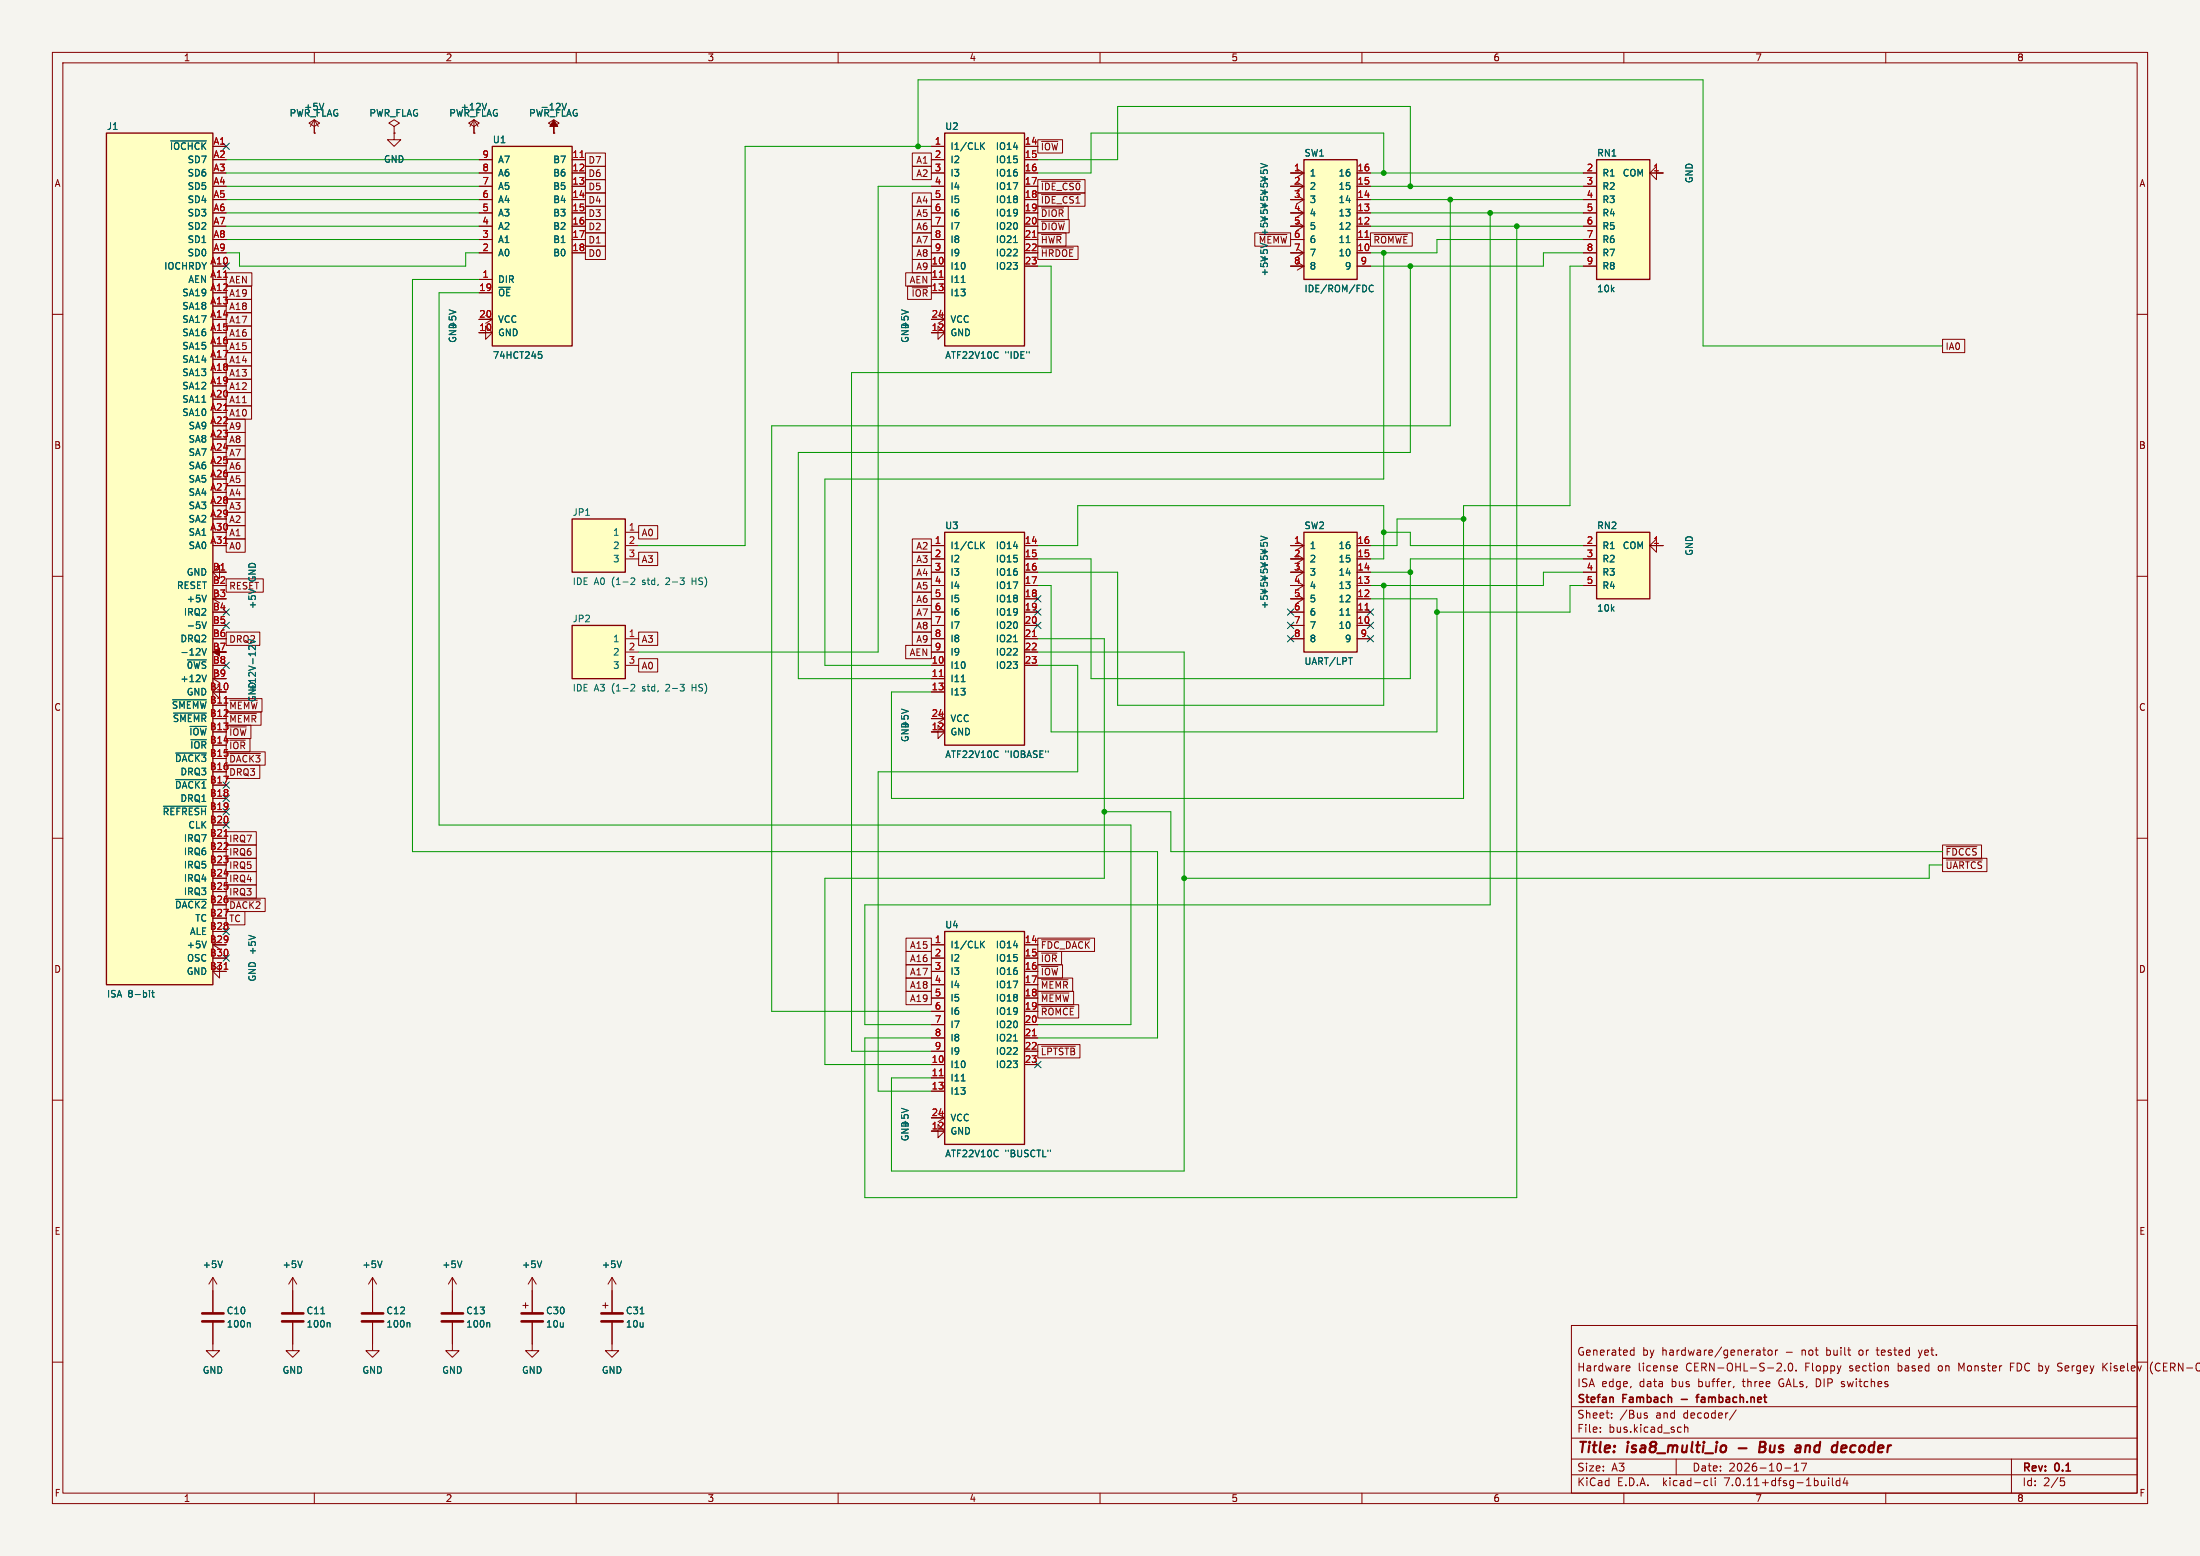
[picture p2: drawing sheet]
<svg xmlns="http://www.w3.org/2000/svg" width="420mm" height="297mm" viewBox="0 0 420 297" stroke-linecap="round" stroke-linejoin="round" font-family="sans-serif">
<path d="M0 0h420v297h-420z" fill="#f5f4ef" stroke="#f5f4ef" stroke-width=".19"/>
<g fill="none" stroke="#840000" stroke-width=".19">
<path d="M10 10h400v277h-400zM12 12h396v273h-396zM60 10v2M110 10v2M160 10v2M210 10v2M260 10v2M310 10v2M360 10v2M40.6 27.9h2.6M60 24.1l1-.6-1-.6-1 .6 1 .6v1.3M60 25.4h.1"/>
<path d="M60 22.9v2.5M60 22.9l-.8 1.2M60 22.9l.8 1.2M75.2 25.4v1.3h1.3l-1.3 1.2-1.2-1.2h1.2M75.2 24.1l1.1-.6-1.1-.6-1 .6 1 .6v1.3M75.2 25.4h.1M90.5 24.1l1-.6-1-.6-1 .6 1 .6v1.3M90.5 25.4h.1M90.5 22.9l-.8 1.2M90.5 22.9v2.5M90.5 22.9l.7 1.2M91.4 38.1h2.6"/>
<path d="M91.4 35.6h2.6M91.4 33h2.6M91.4 30.5h2.6M105.7 24.1l1-.6-1-.6-1 .6 1 .6v1.3M105.7 25.4h.1M109.2 38.1h2.6M109.2 35.6h2.6M109.2 33h2.6M109.2 30.5h2.6M111.8 39.4h3.8v2.5h-3.8zM111.8 36.8h3.8v2.6h-3.8zM111.8 34.3h3.8v2.5h-3.8z"/>
<path d="M111.8 31.8h3.8v2.5h-3.8zM111.8 29.2h3.8v2.6h-3.8zM174.2 39.4h3.6v2.5h-3.6zM174.2 36.8h3.6v2.6h-3.6zM174.2 31.8h3.6v2.5h-3.6zM174.2 29.2h3.6v2.6h-3.6zM177.8 38.1h2.5M177.8 35.6h2.5M177.8 33h2.5M177.8 30.5h2.5M177.8 27.9h2.5M195.6 38.1h2.5"/>
<path d="M195.6 35.6h2.5M195.6 33h2.5M195.6 30.5h2.5M195.6 27.9h2.5M198.1 39.4h5.8v2.5h-5.8zM198.1 26.7h4.7v2.5h-4.7zM198.1 36.8h9v2.6h-9zM198.1 34.3h9v2.5h-9zM198.8 39.7h4.2M198.8 27h3.2M198.8 37.1h7.4M198.8 34.6h7.4"/>
<path d="M246.4 38.1h2.5M246.4 35.6h2.5M246.4 33h2.5M247.6 37.3l1.3 .8M247.6 39.9l1.3 .7M247.6 34.8l1.3 .8M247.6 32.3l1.3 .7M248.9 38.1l-1.3 .8M248.9 35.6l-1.3 .7M248.9 33l-1.3 .8M259.1 38.1h2.5M259.1 35.6h2.5"/>
<path d="M259.1 33h2.5M302.3 38.1h2.5M302.3 35.6h2.5M302.3 33h2.5M315 33h2.5h-1.3v1.3l-1.2-1.3 1.2-1.2v1.2M10 60h2M43.2 57.1h4.8v2.6h-4.8zM43.2 52.1h4.9v2.5h-4.9zM43.2 54.6h4.8v2.6h-4.8zM43.2 59.7h4.8v2.5h-4.8zM91.4 43.2h2.6M91.4 40.6h2.6"/>
<path d="M91.4 48.3h2.6M91.4 45.7h2.6M91.4 53.3h2.6M91.4 55.9h2.6M109.2 43.2h2.6M109.2 40.6h2.6M109.2 48.3h2.6M109.2 45.7h2.6M111.8 44.4h3.8v2.6h-3.8zM111.8 41.9h3.8v2.6h-3.8zM111.8 47h3.8v2.5h-3.8zM172.9 52.1h4.9v2.5h-4.9z"/>
<path d="M173.3 54.6h4.5v2.6h-4.5zM174.1 54.9h3M174.2 41.9h3.6v2.6h-3.6zM174.2 47h3.6v2.5h-3.6zM174.2 49.5h3.6v2.6h-3.6zM174.2 44.4h3.6v2.6h-3.6zM177.8 43.2h2.5M177.8 40.6h2.5M177.8 48.3h2.5M177.8 45.7h2.5M177.8 50.8h2.5M177.8 53.3h2.5"/>
<path d="M177.8 55.9h2.5M195.6 43.2h2.5M195.6 40.6h2.5M195.6 48.3h2.5M195.6 45.7h2.5M195.6 50.8h2.5M198.1 44.4h5.4v2.6h-5.4zM198.1 41.9h6v2.6h-6zM198.1 47h7.7v2.5h-7.7zM198.8 44.8h3.8M198.8 42.2h4.4M198.8 47.3h6.1"/>
<path d="M239.5 44.4h6.9v2.6h-6.9zM240.4 44.8h5.3M246.4 43.2h2.5M246.4 40.6h2.5M246.4 48.3h2.5M246.4 45.7h2.5M246.4 50.8h2.5M247.6 42.4l1.3 .8M247.6 47.5l1.3 .8M247.6 50l1.3 .8M248.9 43.2l-1.3 .7M248.9 40.6l-1.3 .8"/>
<path d="M248.9 48.3l-1.3 .7M248.9 50.8l-1.3 .8M259.1 43.2h2.5M259.1 40.6h2.5M259.1 48.3h2.5M259.1 45.7h2.5M259.1 50.8h2.5M261.6 44.4h8v2.6h-8zM262.3 44.8h6.4M302.3 43.2h2.5M302.3 40.6h2.5M302.3 48.3h2.5"/>
<path d="M302.3 45.7h2.5M302.3 50.8h2.5M408 60h2M43.2 69.8h4.8v2.6h-4.8zM43.2 72.4h4.8v2.5h-4.8zM43.2 74.9h4.8v2.6h-4.8zM43.2 77.5h4.8v2.5h-4.8zM43.2 67.3h4.8v2.6h-4.8zM43.2 62.2h4.8v2.6h-4.8zM43.2 64.8h4.8v2.5h-4.8zM91.4 61h2.6M92.7 63.5v1.3l1.3-1.3-1.3-1.3v1.3h-1.3h2.6"/>
<path d="M92.7 60.2l1.3 .8M94 61l-1.3 .7M177.8 61h2.5M179.1 63.5v1.3l1.2-1.3-1.2-1.3v1.3h-1.3h2.5M179.1 60.2l1.2 .8M180.3 61l-1.2 .7M370.8 64.8h4.3v2.5h-4.3zM43.2 82.5h3.6v2.6h-3.6zM43.2 92.7h3.6v2.6h-3.6zM43.2 85.1h3.6v2.5h-3.6zM43.2 87.6h3.6v2.6h-3.6zM43.2 90.2h3.6v2.5h-3.6z"/>
<path d="M43.2 80h3.6v2.6h-3.6zM43.2 95.2h3.6v2.6h-3.6zM43.2 97.8h3.6v2.5h-3.6zM10 110h2M40.6 109.2h2.6h-1.3v1.3l-1.3-1.3 1.3-1.2v1.2M40.6 114.3l1.3 .8M43.2 100.3h3.6v2.6h-3.6zM43.2 110.5h7.1v2.5h-7.1zM43.2 102.9h3.6v2.5h-3.6zM119.4 104.1h2.5M119.4 106.7h2.5M119.4 101.6h2.5"/>
<path d="M121.9 100.3h3.7v2.6h-3.7zM121.9 105.4h3.7v2.6h-3.7zM174.2 118.1h3.6v2.6h-3.6zM174.2 102.9h3.6v2.5h-3.6zM174.2 105.4h3.6v2.6h-3.6zM174.2 107.9h3.6v2.6h-3.6zM174.2 110.5h3.6v2.5h-3.6zM174.2 113h3.6v2.6h-3.6zM174.2 115.6h3.6v2.5h-3.6zM177.8 104.1h2.5M177.8 106.7h2.5M177.8 109.2h2.5"/>
<path d="M177.8 111.8h2.5M177.8 114.3h2.5M177.8 116.8h2.5M177.8 119.4h2.5M195.6 104.1h2.5M195.6 106.7h2.5M195.6 109.2h2.5M195.6 111.8h2.5M195.6 114.3h2.5M195.6 116.8h2.5M195.6 119.4h2.5M246.4 104.1h2.5"/>
<path d="M246.4 106.7h2.5M246.4 109.2h2.5M246.4 111.8h2.5M246.4 114.3h2.5M246.4 116.8h2.5M246.4 119.4h2.5M247.6 103.4l1.3 .7M247.6 105.9l1.3 .8M247.6 108.5l1.3 .7M247.6 111l1.3 .8M247.6 113.5l1.3 .8M248.9 104.1l-1.3 .8"/>
<path d="M248.9 106.7l-1.3 .7M248.9 109.2l-1.3 .8M248.9 111.8l-1.3 .7M248.9 114.3l-1.3 .8M259.1 104.1h2.5M259.1 106.7h2.5M259.1 109.2h2.5M259.1 111.8h2.5M259.1 114.3h2.5M259.1 116.8h2.5M259.1 119.4h2.5M302.3 104.1h2.5"/>
<path d="M302.3 106.7h2.5M302.3 109.2h2.5M302.3 111.8h2.5M315 104.1h2.5h-1.3v1.3l-1.2-1.3 1.2-1.2v1.2M408 110h2M40.6 129.5l1.3 .8M41.9 132.1v-1.3l-1.3 1.3 1.3 1.3v-1.3h1.3M43.2 120.6h6.4v2.6h-6.4zM43.2 138.4h4.7v2.6h-4.7zM43.2 135.9h6.6v2.5h-6.6zM43.2 133.3h6.8v2.6h-6.8zM43.9 138.7h3.1"/>
<path d="M43.9 136.2h5.1M43.9 133.7h5.2M119.4 127h2.5M119.4 121.9h2.5M119.4 124.5h2.5M121.9 120.6h3.7v2.6h-3.7zM121.9 125.7h3.7v2.6h-3.7zM172.9 123.2h4.9v2.5h-4.9zM174.2 120.6h3.6v2.6h-3.6zM177.8 137.2h2.5M177.8 127h2.5M177.8 129.5h2.5"/>
<path d="M177.8 132.1h2.5M177.8 121.9h2.5M177.8 124.5h2.5M179.1 139.7v1.3l1.2-1.3-1.2-1.3v1.3h-1.3h2.5M179.1 136.4l1.2 .8M180.3 137.2l-1.2 .7M195.6 127h2.5M195.6 121.9h2.5M195.6 124.5h2.5M246.4 121.9h2.5M259.1 121.9h2.5M10 160h2"/>
<path d="M43.2 158.7h5.7v2.6h-5.7zM43.2 141h4.5v2.5h-4.5zM43.2 146h6.4v2.6h-6.4zM43.2 143.5h7.4v2.6h-7.4zM43.9 141.3h2.9M43.9 143.8h5.8M408 160h2M43.2 171.4h7.4v2.6h-7.4zM43.2 168.9h5.7v2.6h-5.7zM43.2 166.4h5.7v2.5h-5.7zM43.2 163.8h5.7v2.6h-5.7zM43.2 161.3h5.7v2.5h-5.7z"/>
<path d="M43.2 174h3.6v2.5h-3.6zM43.9 171.8h5.8M173 179.1h4.8v2.5h-4.8zM198.1 179.1h10.8v2.5h-10.8zM198.8 179.4h9.3M370.8 163.8h8.5v2.6h-8.5zM370.8 161.3h7.5v2.5h-7.5zM371.5 164.1h6.9M371.5 161.6h5.9M40.6 180.3l1.3 .8M41.9 185.4v-1.2l-1.3 1.2 1.3 1.3v-1.3h1.3M173 189.2h4.8v2.6h-4.8z"/>
<path d="M173 186.7h4.8v2.5h-4.8zM173 184.1h4.8v2.6h-4.8zM173 181.6h4.8v2.6h-4.8zM177.8 180.3h2.5M177.8 182.9h2.5M177.8 185.4h2.5M177.8 188h2.5M177.8 190.5h2.5M177.8 193h2.5M177.8 195.6h2.5M177.8 198.1h2.5M195.6 180.3h2.5"/>
<path d="M195.6 182.9h2.5M195.6 185.4h2.5M195.6 188h2.5M195.6 190.5h2.5M195.6 193h2.5M195.6 195.6h2.5M195.6 198.1h2.5M198.1 189.2h6.9v2.6h-6.9zM198.1 181.6h4.6v2.6h-4.6zM198.1 186.7h6.7v2.5h-6.7zM198.1 184.1h4.7v2.6h-4.7zM198.1 191.8h7.8v2.5h-7.8z"/>
<path d="M198.1 199.4h8.1v2.5h-8.1zM198.8 189.5h5.3M198.8 181.9h3M198.8 187h5.1M198.8 184.5h3.2M198.8 192.1h6.2M198.8 199.7h6.5M10 210h2M177.8 213.4h2.5M177.8 203.2h2.5M177.8 205.7h2.5M177.8 208.3h2.5"/>
<path d="M177.8 200.7h2.5M179.1 215.9v1.3l1.2-1.3-1.2-1.3v1.3h-1.3h2.5M179.1 212.6l1.2 .8M180.3 213.4l-1.2 .7M195.6 203.2h2.5M195.6 200.7h2.5M408 210h2M10 260h2M40.6 252.2v5.6h1.3l-1.3 1.3-1.2-1.3h1.2M40.6 243.8v6.9M40.6 243.8l-.7 1.3M40.6 243.8l.8 1.3"/>
<path d="M55.9 252.2v5.6h1.2l-1.2 1.3-1.3-1.3h1.3M55.9 243.8v6.9M55.9 243.8l-.8 1.3M55.9 243.8l.7 1.3M71.1 252.2v5.6h1.3l-1.3 1.3-1.3-1.3h1.3M71.1 243.8l-.7 1.3M71.1 243.8v6.9M71.1 243.8l.8 1.3M86.4 252.2v5.6h1.2l-1.2 1.3-1.3-1.3h1.3M86.4 243.8v6.9M86.4 243.8l-.8 1.3M86.4 243.8l.7 1.3"/>
<path d="M99.8 249.2h1M100.3 248.7v1M101.6 252.2v5.6h1.3l-1.3 1.3-1.3-1.3h1.3M101.6 243.8l-.8 1.3M101.6 243.8v6.9M101.6 243.8l.8 1.3M115.1 249.2h1M115.6 248.7v1M116.8 252.2v5.6h1.3l-1.3 1.3-1.2-1.3h1.2M116.8 243.8v6.9M116.8 243.8l-.7 1.3M116.8 243.8l.8 1.3"/>
<path d="M300 253h108v32h-108zM311.4 258.6h.5M311.4 257.8h.5M311.9 257.2v1.5M336.5 257.7h.6M336.7 257.2v1.3l.4 .2M337.7 257.8l.3-.1 .3 .3v.4l-.3 .3-.3-.1-.2-.2zM338.9 257.7v1M339.4 257.7l-.3 .1-.2 .2M358.2 257.7h.5M366.2 257.7l.4 1-.4 .5M410.9 260a1.72 1.72 0 0 0 0 2.3"/>
<path d="M300 278.5h108M300 274.5h108M300 268.5h108M305.5 273.2v.2M305.5 272.5v.1M307.7 270.5v.2M307.7 269.8v.1M310.7 260.7l.4 .1 .1 .2-.8 .2M311.1 261.6l-.4 .1M313.9 270.1l.5 .2 .1 .1-.1 .2-.4 .1M313.9 269.8h.5M319.7 260.7l.5 .1v.2l-.7 .2"/>
<path d="M320 278.5v3M320.2 261.6l-.5 .1M320.8 272.4l.1 .1M320.9 273.3l-.1 .1M321.6 271.9v1.5M321.6 272.5l.2-.1 .4 .1v.9M331 264.6l-.1 .3M331.4 269.1l-1.2 1.9M339.4 260.2l.5 .1 .2 .3-.9 1.1h.9M340.7 261.5v.2M341.6 260.3l.1-.1a.8 .8 0 0 1 .6 .7 .8 .8 0 0 1-.6 .8 .99 .99 0 0 1-.1-1.4zM342.5 279.7l.4-.4v1.5"/>
<path d="M342.9 261.5v.2M343.9 279.3h1l-.7 1.5M351.5 264.6l.4 .1M351.7 263.7l-.2 .2 .2 .3M374.4 261.3l-.5-1.1v1.5M383.8 260.9h.5M384 278.5v6.5M384.5 260.2h-.7v1.5M393 261.7h.4M393.1 260.2h.3M393.1 260.9l.3 .1M401.4 260.2v1.5"/>
<path d="M401.7 260.8l.6 .9M402.3 260.2l-.9 .8M60 285v2M110 285v2M160 285v2M210 285v2M260 285v2M300 281.5h108M310 285v2M325.6 282.6l.4 .1M326 283.5l-.4 .1M326.7 282.1v1.3l.2 .2"/>
<path d="M327.4 282.1v.1M327.4 282.6v1M340.7 280.2h1.2M342.5 280.8h.9M349.1 282.1v.1M349.1 282.6v1M349.8 282.1v1.3l.2 .2M351.2 282.7l-.4-.1-.3 .3 .2 .6h.5M351.2 282.1v1.5M352.2 282l-.3 1.1h.9M352.6 282.6v1M360 285v2"/>
<path d="M393.4 282.1h.7M393.5 282.7h.4l.3 .2-.2 .6-.5 .1"/>
</g>
<path d="M329.2 275.9l.3 .4-.1 .7M331.9 276.4h1.5M335.9 276.2h.7M336.6 276.2l.3 .1M336.7 275.2h-.6l-.3 2 1-.1M336.8 276.1l-.2 .1M352.3 275.9l-.6 .1-.2 .9 .2 .3 .6-.1M352.5 276.3l-1 .2" fill="none" stroke="#840000" stroke-width=".4"/>
<path d="M307.9 266.8l.1 .9M323.8 266.7h.5M324.3 266.2l-.3 .2v1.3" fill="none" stroke="#840000" stroke-width=".3"/>
<path d="M38.6 252.2h4.1M38.6 250.7h4.1M53.8 252.2h4.1M53.8 250.7h4.1M69.1 252.2h4.1M69.1 250.7h4.1M84.3 252.2h4.1M84.3 250.7h4.1M99.6 250.7h4M114.8 250.7h4.1" fill="none" stroke="#840000" stroke-width=".51"/>
<g fill="none" stroke="#006464" stroke-width=".19">
<path d="M61.8 19.7l-.4 1.3M92.9 19.7l-.4 1.3M107.3 19.7l.4 1.3 .4-1.3M32.6 26.9h6.8M187.4 27.8l.5 .7M187.9 27.2l-.7 .8M240.7 31.2l1.3 .4M85.7 59.1l1.3 .5M172.1 59.1l1.3 .5M183.5 53.9h.7M193.5 46.3h.7M240.7 41.4l1.3 .4"/>
<path d="M240.7 40.1v.6l.6 .1-.1-.2M241.5 41.3v1M242 40.6l-.2 .2M257 46.3h.7M262.2 54.5a.6 .6 0 0 0-.9 .5 .6 .6 0 0 0 .6 .7l.3-.1M102.8 67.1h.6M102.9 67.6h.3l.3 .3-.2 .4-.4 .1M38.6 118.7l.4 1.3 .4-1.3M39.4 113.6l-.4 1.3M120.5 110.4l.4-.1 .3 .4-.8 .9h.8M132.1 110.3v1.3M132.1 110.9h.8"/>
<path d="M187.4 104l.5 .7M187.9 103.4l-.7 .8M240.7 106.1v.6l.6 .1-.1-.2M240.7 113.8v.6h.6l-.1-.2M240.7 102.3l1.3 .4M240.7 107.4l1.3 .4M241 115.4h1M241.5 107.3v1M241.5 115v.9M242 106.6l-.2 .2M242 114.2l-.2 .2M257 117.4h.7"/>
<path d="M32.9 133.6h6.5M33.1 136.1h6.3M35.8 126h3.6M36.3 138.7h3.1M38.6 123.8l.4 1.2 .4-1.2M39.4 128.8l-.4 1.3M120.5 130.7l.4-.1 .3 .4-.8 .9h.8M132.1 130.6v1.3M132.1 131.2h.8M172.1 135.3l1.3 .5M183.5 130.1h.7M193.5 122.5h.7"/>
<path d="M257.4 125.5h.8M31.2 153.9h8.2M33.5 143.7h5.9M33.5 148.8h5.9M36.4 141.2h3M33.5 171.7h5.9M39.4 179.6l-.4 1.3M47.5 178.5l1.3 .4M187.9 179.6l-.7 .8M28.5 189v.2M28.5 189.5v.8M29 189.5h.4"/>
<path d="M29.1 189v1.1l.3 .2M187.4 180.2l.5 .7M193.5 198.7h.7M172.1 211.5l1.3 .5M183.5 206.3h.7M42.5 240.7l-.5 1.3M47.6 252.5l.2 .1v.7M57.7 240.7l-.4 1.3M61.3 250.8h.7M62.8 252.5l.2 .1v.7M72.9 240.7l-.4 1.3M78.1 252.5l.1 .1v.7"/>
<path d="M88.2 240.7l-.4 1.3M93.3 252.5l.2 .1v.7M103.4 240.7l-.4 1.3M118.7 240.7l-.5 1.3M122.2 250.8h.7"/>
</g>
<g fill="#ffffc2" stroke="#ffffc2" stroke-width=".19">
<path d="M180.3 177.8h15.3v40.6h-15.3z"/>
<path d="M180.3 101.6h15.3v40.6h-15.3z"/>
<path d="M109.2 99.1h10.2v10.1h-10.2z"/>
<path d="M109.2 119.4h10.2v10.1h-10.2z"/>
<path d="M304.8 30.5h10.2v22.8h-10.2z"/>
<path d="M304.8 101.6h10.2v12.7h-10.2z"/>
<path d="M248.9 101.6h10.2v22.9h-10.2z"/>
<path d="M94 27.9h15.2v38.1h-15.2z"/>
<path d="M20.3 25.4h20.3v162.6h-20.3z"/>
<path d="M180.3 25.4h15.3v40.6h-15.3z"/>
<path d="M248.9 30.5h10.2v22.8h-10.2z"/>
</g>
<path d="M20.3 25.4h20.3v162.6h-20.3zM94 27.9h15.2v38.1h-15.2zM180.3 25.4h15.3v40.6h-15.3zM248.9 30.5h10.2v22.8h-10.2zM304.8 30.5h10.2v22.8h-10.2zM109.2 99.1h10.2v10.1h-10.2zM109.2 119.4h10.2v10.1h-10.2zM180.3 101.6h15.3v40.6h-15.3zM248.9 101.6h10.2v22.9h-10.2zM304.8 101.6h10.2v12.7h-10.2zM180.3 177.8h15.3v40.6h-15.3z" fill="none" stroke="#840000" stroke-width=".25"/>
<path d="M110.7 30.1h.8M179.3 52.9h.7M197.1 45.3h.7M260.6 45.3h.7M260.6 116.4h.7M42.8 134.2h.7M179.3 129.1h.7M197.1 121.5h.7M42.8 159.6h.7M42.8 185h.7M197.1 197.7h.7M179.3 205.3h.7" fill="none" stroke="#a90000" stroke-width=".19"/>
<g fill="#840000" stroke="#840000" stroke-width=".51">
<path d="M114.8 252.2h4.1z"/>
<path d="M99.6 252.2h4z"/>
</g>
<g fill="#840000" stroke="#840000" stroke-width=".19">
<path d="M40.6 124.5l1.3-.8v.8h1.3h-1.3v.7z"/>
<path d="M105.7 22.9l.8 1.2h-.8v1.3v-1.3h-.7z"/>
</g>
<g fill="none" stroke="#009600" stroke-width=".19">
<path d="M43.2 35.6h48.2M43.2 38.1h48.2M43.2 33h48.2M43.2 30.5h48.2M175.3 27.9v-12.7h149.8v50.8h45.7M177.8 35.6h-10.2v88.9h-45.7M177.8 27.9h-35.6v76.2h-20.3M198.1 33h10.2v-7.6h55.9v7.6M198.1 30.5h15.3v-10.2h55.8v15.3M261.6 35.6h40.7M261.6 38.1h40.7M261.6 33h40.7"/>
<path d="M276.9 38.1v43.2h-129.6v111.7h30.5M43.2 48.3h2.5v2.5h43.2v-2.5h2.5M43.2 40.6h48.2M43.2 45.7h48.2M43.2 43.2h48.2M91.4 53.3h-12.7v109.3h142.3v35.5h-22.9M91.4 55.9h-7.6v101.6h132.1v38.1h-17.8M198.1 50.8h2.6v20.3h-38.1v129.6h15.2M261.6 40.6h40.7M261.6 43.2h40.7M264.2 48.3v43.1h-106.7v35.6h20.3M269.2 50.8v35.6h-116.8v43.1h25.4"/>
<path d="M284.5 40.6v132.1h-119.4v22.9h12.7M289.6 43.2v185.4h-124.5v-30.5h12.7M302.3 48.3h-7.7v2.5h-33M302.3 50.8h-2.6v45.7h-20.3v55.9h-109.2v-20.3h7.6M302.3 45.7h-28v2.6h-12.7M279.4 99.1h-12.7v5h-5.1M198.1 104.1h7.6v-7.6h58.5v10.2h-2.6M198.1 109.2h15.3v25.4h50.8v-22.8M198.1 106.7h10.2v22.8h60.9v-22.8h33.1M198.1 111.8h2.6v27.9h73.6v-25.4h-12.7M261.6 109.2h7.6M264.2 101.6h5v2.5h33.1"/>
<path d="M302.3 111.8h-2.6v5h-25.4M302.3 109.2h-7.7v2.6h-33M198.1 124.5h28v99h-55.9v-17.8h7.6M198.1 121.9h12.7v45.7h-53.3v35.6h20.3M198.1 127h7.6v20.3h-38.1v61h10.2M210.8 154.9h12.7v7.7h147.3M370.8 165.1h-2.5v2.5h-142.2"/>
</g>
<g fill="none" stroke="#000084" stroke-width=".19">
<path d="M42.6 27.3l1.2 1.2M43.8 27.3l-1.2 1.2M42.6 50.2l1.2 1.2M43.8 50.2l-1.2 1.2M42.6 116.2l1.2 1.2M42.6 118.8l1.2 1.2M43.8 116.2l-1.2 1.2M43.8 118.8l-1.2 1.2M197.5 113.7l1.2 1.2M197.5 116.2l1.2 1.2M197.5 118.8l1.2 1.2M198.7 113.7l-1.2 1.2"/>
<path d="M198.7 116.2l-1.2 1.2M198.7 118.8l-1.2 1.2M245.8 118.8l1.2 1.2M245.8 116.2l1.2 1.2M247 118.8l-1.2 1.2M247 116.2l-1.2 1.2M261 118.8l1.2 1.2M261 116.2l1.2 1.2M262.2 118.8l-1.2 1.2M262.2 116.2l-1.2 1.2M42.6 126.4l1.2 1.2M43.8 126.4l-1.2 1.2"/>
<path d="M245.8 121.3l1.2 1.2M247 121.3l-1.2 1.2M261 121.3l1.2 1.2M262.2 121.3l-1.2 1.2M42.6 154.3l1.2 1.2M42.6 151.8l1.2 1.2M42.6 149.3l1.2 1.2M42.6 156.9l1.2 1.2M43.8 154.3l-1.2 1.2M43.8 151.8l-1.2 1.2M43.8 149.3l-1.2 1.2M43.8 156.9l-1.2 1.2"/>
<path d="M42.6 177.2l1.2 1.2M43.8 177.2l-1.2 1.2M42.6 182.3l1.2 1.2M43.8 182.3l-1.2 1.2M197.5 202.6l1.2 1.2M198.7 202.6l-1.2 1.2"/>
</g>
<g fill="#009600" stroke="#009600" stroke-width=".19">
<circle cx="269.2" cy="50.8" r=".46"/>
<circle cx="264.2" cy="33" r=".46"/>
<circle cx="269.2" cy="35.6" r=".46"/>
<circle cx="264.2" cy="48.3" r=".46"/>
<circle cx="276.9" cy="38.1" r=".46"/>
<circle cx="284.5" cy="40.6" r=".46"/>
<circle cx="210.8" cy="154.9" r=".46"/>
<circle cx="289.6" cy="43.2" r=".46"/>
<circle cx="279.4" cy="99.1" r=".46"/>
<circle cx="264.2" cy="101.6" r=".46"/>
<circle cx="269.2" cy="109.2" r=".46"/>
<circle cx="264.2" cy="111.8" r=".46"/>
<circle cx="274.3" cy="116.8" r=".46"/>
<circle cx="226.1" cy="167.6" r=".46"/>
<circle cx="175.3" cy="27.9" r=".46"/>
</g>
<g font-size="2.8" fill="#840000">
<text x="301" y="277.9">Title:</text>
<text x="310.6" y="277.9">isa8_multi_io</text>
<text x="337.5" y="277.9">Bus</text>
<text x="345.2" y="277.9">and</text>
<text x="353" y="277.9">decoder</text>
</g>
<g font-size="2.1" fill="#840000">
<text x="301" y="262">Hardware</text>
<text x="301" y="259">Generated</text>
<text x="312.6" y="262">license</text>
<text x="313.5" y="259">by</text>
<text x="317.3" y="259">hardware/generator</text>
<text x="321.9" y="262">CERN-OHL-S-2.0.</text>
<text x="341" y="259">-</text>
<text x="344.2" y="259">not</text>
<text x="344.7" y="262">Floppy</text>
<text x="349.1" y="259">built</text>
<text x="353.3" y="262">section</text>
<text x="355.4" y="259">or</text>
<text x="359" y="259">tested</text>
<text x="362.7" y="262">based</text>
<text x="367.2" y="259">yet.</text>
<text x="370.6" y="262">on</text>
<text x="374.6" y="262">Monster</text>
<text x="384.6" y="262">FDC by</text>
<text x="394" y="262">Sergey</text>
<text x="402.7" y="262">Kiselev</text>
<text x="411.9" y="262">(CERN-OH</text>
<text x="301" y="268.2">Stefan</text>
<text x="301" y="265">ISA edge,</text>
<text x="309.9" y="268.2">Fambach</text>
<text x="313" y="265">data</text>
<text x="319.2" y="265">bus</text>
<text x="321.6" y="268.2">-</text>
<text x="324.5" y="265">buffer,</text>
<text x="325.2" y="268.2">fambach.net</text>
<text x="333.1" y="265">three</text>
<text x="340.1" y="265">GALs, DIP</text>
<text x="352.4" y="265">switches</text>
<text x="301" y="273.7">File:</text>
<text x="301" y="271">Sheet:</text>
<text x="307.1" y="273.7">bus.kicad_sch</text>
<text x="309.2" y="271">/Bus</text>
<text x="316.2" y="271">and</text>
<text x="321.5" y="271">decoder/</text>
<text x="301" y="281.1">Size:</text>
<text x="307.6" y="281.1">A3</text>
<text x="323" y="281.1">Date:</text>
<text x="330" y="281.1">2026-10-17</text>
<text x="386" y="281.3">Rev:</text>
<text x="392.4" y="281.3">0.1</text>
<text x="301" y="283.9">KiCad</text>
<text x="308.7" y="283.9">E.D.A.</text>
<text x="317.6" y="283.9">kicad-cli</text>
<text x="329.5" y="283.9">7.0.11+dfsg-1build4</text>
<text x="386" y="283.9">Id:</text>
<text x="390.1" y="283.9">2/5</text>
</g>
<g font-size="1.8" fill="#840000">
<text x="35" y="11.9">1</text>
<text x="85" y="11.9">2</text>
<text x="135" y="11.9">3</text>
<text x="185" y="11.9">4</text>
<text x="235" y="11.9">5</text>
<text x="285" y="11.9">6</text>
<text x="335" y="11.9">7</text>
<text x="385" y="11.9">8</text>
<text x="198.6" y="28.9">~{IOW}</text>
<text x="10.3" y="35.9">A</text>
<text x="112.2" y="34">D6</text>
<text x="112.2" y="31.4">D7</text>
<text x="174.8" y="34">A2</text>
<text x="174.8" y="31.4">A1</text>
<text x="408.3" y="35.9">A</text>
<text x="112.2" y="41.6">D3</text>
<text x="112.2" y="39.1">D4</text>
<text x="112.2" y="36.5">D5</text>
<text x="174.8" y="41.6">A5</text>
<text x="174.8" y="39.1">A4</text>
<text x="198.6" y="41.6">~{DIOR}</text>
<text x="198.6" y="39.1">~{IDE_CS1}</text>
<text x="198.6" y="36.5">~{IDE_CS0}</text>
<text x="112.2" y="46.7">D1</text>
<text x="112.2" y="44.1">D2</text>
<text x="174.8" y="44.1">A6</text>
<text x="174.8" y="46.7">A7</text>
<text x="198.6" y="46.7">~{HWR}</text>
<text x="198.6" y="44.1">~{DIOW}</text>
<text x="262.1" y="46.7">~{ROMWE}</text>
<text x="112.2" y="49.2">D0</text>
<text x="174.8" y="49.2">A8</text>
<text x="174.8" y="51.8">A9</text>
<text x="198.6" y="49.2">~{HRDOE}</text>
<text x="43.7" y="54.3">AEN</text>
<text x="173.6" y="54.3">AEN</text>
<text x="173.9" y="56.8">~{IOR}</text>
<text x="43.7" y="64.5">A16</text>
<text x="371.3" y="67">IA0</text>
<text x="43.7" y="72.1">A13</text>
<text x="43.7" y="79.7">A10</text>
<text x="10.3" y="85.9">B</text>
<text x="408.2" y="85.9">B</text>
<text x="43.7" y="105.1">A0</text>
<text x="122.4" y="102.6">A0</text>
<text x="122.4" y="107.6">A3</text>
<text x="174.8" y="105.1">A2</text>
<text x="174.8" y="107.6">A3</text>
<text x="174.8" y="110.2">A4</text>
<text x="174.8" y="112.7">A5</text>
<text x="174.8" y="115.3">A6</text>
<text x="174.8" y="117.8">A7</text>
<text x="122.4" y="122.9">A3</text>
<text x="173.6" y="125.4">AEN</text>
<text x="174.8" y="120.3">A8</text>
<text x="174.8" y="122.9">A9</text>
<text x="122.4" y="128">A0</text>
<text x="10.3" y="135.9">C</text>
<text x="43.7" y="135.6">~{MEMW}</text>
<text x="408.2" y="135.9">C</text>
<text x="43.7" y="140.7">~{IOW}</text>
<text x="43.7" y="138.1">~{MEMR}</text>
<text x="43.7" y="143.2">~{IOR}</text>
<text x="43.7" y="148.3">DRQ3</text>
<text x="43.7" y="145.7">~{DACK3}</text>
<text x="43.7" y="161">IRQ7</text>
<text x="43.7" y="166.1">IRQ5</text>
<text x="43.7" y="163.5">IRQ6</text>
<text x="371.3" y="166.1">~{UARTCS}</text>
<text x="371.3" y="163.5">~{FDCCS}</text>
<text x="43.7" y="173.7">~{DACK2}</text>
<text x="43.7" y="171.1">IRQ3</text>
<text x="43.7" y="168.6">IRQ4</text>
<text x="10.3" y="185.9">D</text>
<text x="173.6" y="183.8">A16</text>
<text x="173.6" y="181.3">A15</text>
<text x="198.6" y="181.3">~{FDC_DACK}</text>
<text x="198.6" y="183.8">~{IOR}</text>
<text x="408.2" y="185.9">D</text>
<text x="173.6" y="191.5">A19</text>
<text x="173.6" y="188.9">A18</text>
<text x="173.6" y="186.4">A17</text>
<text x="198.6" y="191.5">~{MEMW}</text>
<text x="198.6" y="188.9">~{MEMR}</text>
<text x="198.6" y="186.4">~{IOW}</text>
<text x="198.6" y="194">~{ROMCE}</text>
<text x="198.6" y="201.6">~{LPTSTB}</text>
<text x="10.3" y="235.9">E</text>
<text x="408.3" y="235.9">E</text>
<text x="10.3" y="285.9">F</text>
<text x="35" y="286.9">1</text>
<text x="85" y="286.9">2</text>
<text x="135" y="286.9">3</text>
<text x="185" y="286.9">4</text>
<text x="235" y="286.9">5</text>
<text x="285" y="286.9">6</text>
<text x="335" y="286.9">7</text>
<text x="385" y="286.9">8</text>
<text x="408.3" y="285.9">F</text>
</g>
<g font-size="1.8" fill="#006464">
<text x="55.2" y="22.5">PWR_FLAG</text>
<text x="58" y="21.3">+5V</text>
<text x="70.4" y="22.5">PWR_FLAG</text>
<text x="85.7" y="22.5">PWR_FLAG</text>
<text x="87.8" y="21.3">+12V</text>
<text x="100.9" y="22.5">PWR_FLAG</text>
<text x="103.1" y="21.3">-12V</text>
<text x="20.3" y="25">J1</text>
<text x="32.3" y="28.8">~{IOCHCK}</text>
<text x="94" y="27.5">U1</text>
<text x="180.3" y="25">U2</text>
<text x="181.4" y="28.8">I1/CLK</text>
<text x="190" y="28.8">IO14</text>
<text x="35.7" y="31.3">SD7</text>
<text x="35.7" y="33.9">SD6</text>
<text x="73.2" y="31.3">GND</text>
<text x="95" y="33.9">A6</text>
<text x="95" y="31.3">A7</text>
<text x="105.5" y="31.3">B7</text>
<text x="105.5" y="33.9">B6</text>
<text x="181.4" y="31.3">I2</text>
<text x="181.4" y="33.9">I3</text>
<text x="190" y="31.3">IO15</text>
<text x="190" y="33.9">IO16</text>
<text x="248.9" y="30.1">SW1</text>
<text x="249.9" y="33.9">1</text>
<text x="255.4" y="33.9">16</text>
<text x="304.8" y="30.1">RN1</text>
<text x="305.8" y="33.9">R1</text>
<text x="309.7" y="33.9">COM</text>
<text x="323.4" y="35.1" transform="rotate(-90 323.4 35.1)">GND</text>
<text x="35.7" y="36.4">SD5</text>
<text x="35.7" y="39">SD4</text>
<text x="35.7" y="41.5">SD3</text>
<text x="95" y="41.5">A3</text>
<text x="95" y="39">A4</text>
<text x="95" y="36.4">A5</text>
<text x="105.5" y="36.4">B5</text>
<text x="105.5" y="39">B4</text>
<text x="105.5" y="41.5">B3</text>
<text x="181.4" y="36.4">I4</text>
<text x="181.4" y="39">I5</text>
<text x="181.4" y="41.5">I6</text>
<text x="190" y="36.4">IO17</text>
<text x="190" y="39">IO18</text>
<text x="190" y="41.5">IO19</text>
<text x="242.2" y="40.1" transform="rotate(-90 242.2 40.1)">+5V+5V+5V</text>
<text x="242.2" y="37.6" transform="rotate(-90 242.2 37.6)">+5V+5V</text>
<text x="249.9" y="36.4">2</text>
<text x="249.9" y="39">3</text>
<text x="249.9" y="41.5">4</text>
<text x="255.4" y="41.5">13</text>
<text x="255.4" y="39">14</text>
<text x="255.4" y="36.4">15</text>
<text x="305.8" y="36.4">R2</text>
<text x="305.8" y="39">R3</text>
<text x="305.8" y="41.5">R4</text>
<text x="35.7" y="44">SD2</text>
<text x="35.7" y="46.6">SD1</text>
<text x="95" y="46.6">A1</text>
<text x="95" y="44">A2</text>
<text x="105.5" y="44">B2</text>
<text x="105.5" y="46.6">B1</text>
<text x="181.4" y="44">I7</text>
<text x="181.4" y="46.6">I8</text>
<text x="190" y="44">IO20</text>
<text x="190" y="46.6">IO21</text>
<text x="240.2" y="46.7">~{MEMW}</text>
<text x="242.2" y="45.2" transform="rotate(-90 242.2 45.2)">+5V</text>
<text x="249.9" y="44">5</text>
<text x="249.9" y="46.6">6</text>
<text x="255.4" y="46.6">11</text>
<text x="255.4" y="44">12</text>
<text x="305.8" y="44">R5</text>
<text x="305.8" y="46.6">R6</text>
<text x="31.3" y="51.7">IOCHRDY</text>
<text x="35.7" y="49.1">SD0</text>
<text x="95" y="49.1">A0</text>
<text x="105.5" y="49.1">B0</text>
<text x="181.4" y="51.7">I10</text>
<text x="181.4" y="49.1">I9</text>
<text x="190" y="49.1">IO22</text>
<text x="190" y="51.7">IO23</text>
<text x="242.2" y="52.8" transform="rotate(-90 242.2 52.8)">+5V+5V</text>
<text x="249.9" y="49.1">7</text>
<text x="249.9" y="51.7">8</text>
<text x="255.4" y="49.1">10</text>
<text x="256.7" y="51.7">9</text>
<text x="305.8" y="49.1">R7</text>
<text x="305.8" y="51.7">R8</text>
<text x="34.7" y="56.7">SA19</text>
<text x="34.7" y="59.3">SA18</text>
<text x="35.9" y="54.2">AEN</text>
<text x="95" y="54.2">DIR</text>
<text x="95" y="56.7">~{OE}</text>
<text x="181.4" y="54.2">I11</text>
<text x="181.4" y="56.7">I13</text>
<text x="248.9" y="56">IDE/ROM/FDC</text>
<text x="304.8" y="56">10k</text>
<text x="34.7" y="61.8">SA17</text>
<text x="34.7" y="64.4">SA16</text>
<text x="87.3" y="65.5" transform="rotate(-90 87.3 65.5)">GND</text>
<text x="87.3" y="63" transform="rotate(-90 87.3 63)">+5V</text>
<text x="95" y="64.4">GND</text>
<text x="95" y="61.8">VCC</text>
<text x="173.7" y="65.5" transform="rotate(-90 173.7 65.5)">GND</text>
<text x="173.7" y="63" transform="rotate(-90 173.7 63)">+5V</text>
<text x="181.4" y="64.4">GND</text>
<text x="181.4" y="61.8">VCC</text>
<text x="34.7" y="66.9">SA15</text>
<text x="34.7" y="69.4">SA14</text>
<text x="34.7" y="72">SA13</text>
<text x="94" y="68.7">74HCT245</text>
<text x="180.3" y="68.7">ATF22V10C</text>
<text x="191.9" y="68.7">&quot;IDE&quot;</text>
<text x="34.7" y="74.5">SA12</text>
<text x="34.7" y="77.1">SA11</text>
<text x="34.7" y="79.6">SA10</text>
<text x="35.9" y="82.1">SA9</text>
<text x="35.9" y="84.7">SA8</text>
<text x="35.9" y="87.2">SA7</text>
<text x="35.9" y="89.8">SA6</text>
<text x="35.9" y="92.3">SA5</text>
<text x="35.9" y="94.8">SA4</text>
<text x="35.9" y="97.4">SA3</text>
<text x="35.9" y="99.9">SA2</text>
<text x="109.2" y="98.7">JP1</text>
<text x="180.3" y="101.2">U3</text>
<text x="248.9" y="101.2">SW2</text>
<text x="304.8" y="101.2">RN2</text>
<text x="35.9" y="102.5">SA1</text>
<text x="35.9" y="105">SA0</text>
<text x="117" y="102.5">1</text>
<text x="117" y="105">2</text>
<text x="117" y="107.5">3</text>
<text x="181.4" y="105">I1/CLK</text>
<text x="181.4" y="107.5">I2</text>
<text x="190" y="105">IO14</text>
<text x="190" y="107.5">IO15</text>
<text x="242.2" y="106.2" transform="rotate(-90 242.2 106.2)">+5V</text>
<text x="249.9" y="105">1</text>
<text x="249.9" y="107.5">2</text>
<text x="255.4" y="107.5">15</text>
<text x="255.4" y="105">16</text>
<text x="305.8" y="105">R1</text>
<text x="305.8" y="107.5">R2</text>
<text x="309.7" y="105">COM</text>
<text x="323.4" y="106.2" transform="rotate(-90 323.4 106.2)">GND</text>
<text x="33.7" y="112.6">RESET</text>
<text x="35.6" y="110.1">GND</text>
<text x="43.7" y="112.7">RESET</text>
<text x="49" y="111.3" transform="rotate(-90 49 111.3)">GND</text>
<text x="109.2" y="111.9">IDE</text>
<text x="113.4" y="111.9">A0</text>
<text x="116.9" y="111.9">(1-2</text>
<text x="122.9" y="111.9">std,</text>
<text x="127.6" y="111.9">2-3</text>
<text x="132.7" y="111.9">HS)</text>
<text x="181.4" y="110.1">I3</text>
<text x="181.4" y="112.6">I4</text>
<text x="190" y="110.1">IO16</text>
<text x="190" y="112.6">IO17</text>
<text x="242.2" y="113.8" transform="rotate(-90 242.2 113.8)">+5V+5V</text>
<text x="249.9" y="110.1">3</text>
<text x="249.9" y="112.6">4</text>
<text x="255.4" y="112.6">13</text>
<text x="255.4" y="110.1">14</text>
<text x="305.8" y="110.1">R3</text>
<text x="305.8" y="112.6">R4</text>
<text x="35" y="117.7">IRQ2</text>
<text x="35.6" y="115.2">+5V</text>
<text x="49" y="116.3" transform="rotate(-90 49 116.3)">+5V</text>
<text x="109.2" y="119">JP2</text>
<text x="181.4" y="115.2">I5</text>
<text x="181.4" y="117.7">I6</text>
<text x="190" y="115.2">IO18</text>
<text x="190" y="117.7">IO19</text>
<text x="249.9" y="115.2">5</text>
<text x="249.9" y="117.7">6</text>
<text x="255.4" y="117.7">11</text>
<text x="255.4" y="115.2">12</text>
<text x="304.8" y="116.9">10k</text>
<text x="34.3" y="122.8">DRQ2</text>
<text x="34.3" y="125.3">-12V</text>
<text x="35.6" y="120.2">-5V</text>
<text x="43.7" y="122.9">DRQ2</text>
<text x="117" y="122.8">1</text>
<text x="117" y="125.3">2</text>
<text x="181.4" y="120.2">I7</text>
<text x="181.4" y="122.8">I8</text>
<text x="181.4" y="125.3">I9</text>
<text x="190" y="120.2">IO20</text>
<text x="190" y="122.8">IO21</text>
<text x="190" y="125.3">IO22</text>
<text x="249.9" y="120.2">7</text>
<text x="249.9" y="122.8">8</text>
<text x="255.4" y="120.2">10</text>
<text x="256.7" y="122.8">9</text>
<text x="34.3" y="130.4">+12V</text>
<text x="35.6" y="127.9">~{0WS}</text>
<text x="117" y="127.9">3</text>
<text x="181.4" y="127.9">I10</text>
<text x="181.4" y="130.4">I11</text>
<text x="190" y="127.9">IO23</text>
<text x="248.9" y="127.1">UART/LPT</text>
<text x="32.7" y="135.5">~{SMEMW}</text>
<text x="35.6" y="132.9">GND</text>
<text x="49" y="134.1" transform="rotate(-90 49 134.1)">GND</text>
<text x="49" y="132.2" transform="rotate(-90 49 132.2)">+12V -12V</text>
<text x="109.2" y="132.2">IDE</text>
<text x="113.4" y="132.2">A3</text>
<text x="116.9" y="132.2">(1-2</text>
<text x="122.9" y="132.2">std,</text>
<text x="127.6" y="132.2">2-3</text>
<text x="132.7" y="132.2">HS)</text>
<text x="181.4" y="132.9">I13</text>
<text x="32.9" y="138">~{SMEMR}</text>
<text x="36" y="140.6">~{IOW}</text>
<text x="36.2" y="143.1">~{IOR}</text>
<text x="173.7" y="141.7" transform="rotate(-90 173.7 141.7)">GND</text>
<text x="173.7" y="139.2" transform="rotate(-90 173.7 139.2)">+5V</text>
<text x="181.4" y="140.6">GND</text>
<text x="181.4" y="138">VCC</text>
<text x="33.3" y="145.6">~{DACK3}</text>
<text x="34.3" y="148.2">DRQ3</text>
<text x="180.3" y="144.9">ATF22V10C</text>
<text x="191.9" y="144.9">&quot;IOBASE&quot;</text>
<text x="31" y="155.8">~{REFRESH}</text>
<text x="33.3" y="150.7">~{DACK1}</text>
<text x="34.3" y="153.3">DRQ1</text>
<text x="35" y="160.9">IRQ7</text>
<text x="35.9" y="158.3">CLK</text>
<text x="35" y="163.4">IRQ6</text>
<text x="35" y="166">IRQ5</text>
<text x="33.3" y="173.6">~{DACK2}</text>
<text x="35" y="168.5">IRQ4</text>
<text x="35" y="171">IRQ3</text>
<text x="36.2" y="178.7">ALE</text>
<text x="37.2" y="176.1">TC</text>
<text x="180.3" y="177.4">U4</text>
<text x="35.6" y="181.2">+5V</text>
<text x="35.6" y="183.7">OSC</text>
<text x="181.4" y="181.2">I1/CLK</text>
<text x="181.4" y="183.7">I2</text>
<text x="190" y="181.2">IO14</text>
<text x="190" y="183.7">IO15</text>
<text x="20.3" y="190.6">ISA 8-bit</text>
<text x="35.6" y="186.3">GND</text>
<text x="49" y="187.5" transform="rotate(-90 49 187.5)">GND +5V</text>
<text x="181.4" y="186.3">I3</text>
<text x="181.4" y="188.8">I4</text>
<text x="181.4" y="191.4">I5</text>
<text x="190" y="186.3">IO16</text>
<text x="190" y="188.8">IO17</text>
<text x="190" y="191.4">IO18</text>
<text x="181.4" y="193.9">I6</text>
<text x="181.4" y="196.4">I7</text>
<text x="190" y="193.9">IO19</text>
<text x="190" y="196.4">IO20</text>
<text x="181.4" y="199">I8</text>
<text x="181.4" y="201.5">I9</text>
<text x="190" y="199">IO21</text>
<text x="190" y="201.5">IO22</text>
<text x="181.4" y="204.1">I10</text>
<text x="181.4" y="206.6">I11</text>
<text x="181.4" y="209.1">I13</text>
<text x="190" y="204.1">IO23</text>
<text x="173.7" y="215.4" transform="rotate(-90 173.7 215.4)">+5V</text>
<text x="181.4" y="214.2">VCC</text>
<text x="173.7" y="217.9" transform="rotate(-90 173.7 217.9)">GND</text>
<text x="180.3" y="221.1">ATF22V10C</text>
<text x="181.4" y="216.8">GND</text>
<text x="191.9" y="221.1">&quot;BUSCTL&quot;</text>
<text x="38.6" y="242.2">+5V</text>
<text x="53.8" y="242.2">+5V</text>
<text x="69.1" y="242.2">+5V</text>
<text x="84.3" y="242.2">+5V</text>
<text x="99.6" y="242.2">+5V</text>
<text x="114.8" y="242.2">+5V</text>
<text x="43.2" y="251.1">C10</text>
<text x="58.4" y="251.1">C11</text>
<text x="73.7" y="251.1">C12</text>
<text x="88.9" y="251.1">C13</text>
<text x="104.1" y="251.1">C30</text>
<text x="119.4" y="251.1">C31</text>
<text x="43.2" y="253.6">100n</text>
<text x="58.4" y="253.6">100n</text>
<text x="73.7" y="253.6">100n</text>
<text x="88.9" y="253.6">100n</text>
<text x="104.1" y="253.6">10u</text>
<text x="119.4" y="253.6">10u</text>
<text x="38.6" y="262.4">GND</text>
<text x="53.8" y="262.4">GND</text>
<text x="69.1" y="262.4">GND</text>
<text x="84.3" y="262.4">GND</text>
<text x="99.6" y="262.4">GND</text>
<text x="114.8" y="262.4">GND</text>
</g>
<g font-size="1.8" fill="#a90000">
<text x="40.7" y="27.7">A1</text>
<text x="178.4" y="27.7">1</text>
<text x="195.5" y="27.7">14</text>
<text x="40.7" y="30.2">A2</text>
<text x="40.7" y="32.8">A3</text>
<text x="40.7" y="35.3">A4</text>
<text x="92" y="35.3">7</text>
<text x="92" y="32.8">8</text>
<text x="92" y="30.2">9</text>
<text x="109.2" y="30.2">11</text>
<text x="109.2" y="32.8">12</text>
<text x="109.2" y="35.3">13</text>
<text x="178.4" y="30.2">2</text>
<text x="178.4" y="32.8">3</text>
<text x="178.4" y="35.3">4</text>
<text x="195.5" y="30.2">15</text>
<text x="195.5" y="32.8">16</text>
<text x="195.5" y="35.3">17</text>
<text x="246.9" y="32.8">1</text>
<text x="246.9" y="35.3">2</text>
<text x="259" y="35.3">15</text>
<text x="259" y="32.8">16</text>
<text x="302.8" y="32.8">2</text>
<text x="302.8" y="35.3">3</text>
<text x="315.5" y="32.8">1</text>
<text x="40.7" y="37.8">A5</text>
<text x="40.7" y="40.4">A6</text>
<text x="92" y="40.4">5</text>
<text x="92" y="37.8">6</text>
<text x="109.2" y="37.8">14</text>
<text x="109.2" y="40.4">15</text>
<text x="178.4" y="37.8">5</text>
<text x="178.4" y="40.4">6</text>
<text x="195.5" y="37.8">18</text>
<text x="195.5" y="40.4">19</text>
<text x="246.9" y="37.8">3</text>
<text x="246.9" y="40.4">4</text>
<text x="259" y="40.4">13</text>
<text x="259" y="37.8">14</text>
<text x="302.8" y="37.8">4</text>
<text x="302.8" y="40.4">5</text>
<text x="40.7" y="42.9">A7</text>
<text x="40.7" y="45.5">A8</text>
<text x="92" y="45.5">3</text>
<text x="92" y="42.9">4</text>
<text x="109.2" y="42.9">16</text>
<text x="109.2" y="45.5">17</text>
<text x="178.4" y="42.9">7</text>
<text x="178.4" y="45.5">8</text>
<text x="195.5" y="42.9">20</text>
<text x="195.5" y="45.5">21</text>
<text x="246.9" y="42.9">5</text>
<text x="246.9" y="45.5">6</text>
<text x="259" y="45.5">11</text>
<text x="259" y="42.9">12</text>
<text x="302.8" y="42.9">6</text>
<text x="302.8" y="45.5">7</text>
<text x="40.1" y="50.5">A10</text>
<text x="40.1" y="53.1">A11</text>
<text x="40.7" y="48">A9</text>
<text x="92" y="53.1">1</text>
<text x="92" y="48">2</text>
<text x="109.2" y="48">18</text>
<text x="177.8" y="50.5">10</text>
<text x="177.8" y="53.1">11</text>
<text x="178.4" y="48">9</text>
<text x="195.5" y="48">22</text>
<text x="195.5" y="50.5">23</text>
<text x="246.9" y="48">7</text>
<text x="246.9" y="50.5">8</text>
<text x="259" y="48">10</text>
<text x="259.6" y="50.5">9</text>
<text x="302.8" y="48">8</text>
<text x="302.8" y="50.5">9</text>
<text x="40.1" y="55.6">A12</text>
<text x="40.1" y="58.2">A13</text>
<text x="43.7" y="59.4">A18</text>
<text x="43.7" y="56.8">A19</text>
<text x="91.4" y="55.6">19</text>
<text x="177.8" y="55.6">13</text>
<text x="40.1" y="60.7">A14</text>
<text x="40.1" y="63.2">A15</text>
<text x="40.1" y="65.8">A16</text>
<text x="43.7" y="61.9">A17</text>
<text x="91.4" y="63.2">10</text>
<text x="91.4" y="60.7">20</text>
<text x="177.8" y="63.2">12</text>
<text x="177.8" y="60.7">24</text>
<text x="40.1" y="68.3">A17</text>
<text x="40.1" y="70.9">A18</text>
<text x="43.7" y="69.5">A14</text>
<text x="43.7" y="67">A15</text>
<text x="40.1" y="73.4">A19</text>
<text x="40.1" y="75.9">A20</text>
<text x="43.7" y="74.6">A12</text>
<text x="43.7" y="77.2">A11</text>
<text x="40.1" y="78.5">A21</text>
<text x="40.1" y="81">A22</text>
<text x="40.1" y="83.6">A23</text>
<text x="43.7" y="82.2">A9</text>
<text x="40.1" y="86.1">A24</text>
<text x="40.1" y="88.6">A25</text>
<text x="43.7" y="84.8">A8</text>
<text x="43.7" y="87.3">A7</text>
<text x="43.7" y="89.9">A6</text>
<text x="40.1" y="91.2">A26</text>
<text x="40.1" y="93.7">A27</text>
<text x="43.7" y="94.9">A4</text>
<text x="43.7" y="92.4">A5</text>
<text x="40.1" y="96.3">A28</text>
<text x="40.1" y="98.8">A29</text>
<text x="40.1" y="101.3">A30</text>
<text x="43.7" y="97.5">A3</text>
<text x="43.7" y="100">A2</text>
<text x="119.9" y="101.3">1</text>
<text x="40.1" y="103.9">A31</text>
<text x="43.7" y="102.6">A1</text>
<text x="119.9" y="103.9">2</text>
<text x="119.9" y="106.4">3</text>
<text x="178.4" y="103.9">1</text>
<text x="178.4" y="106.4">2</text>
<text x="195.5" y="103.9">14</text>
<text x="195.5" y="106.4">15</text>
<text x="246.9" y="103.9">1</text>
<text x="246.9" y="106.4">2</text>
<text x="259" y="106.4">15</text>
<text x="259" y="103.9">16</text>
<text x="302.8" y="103.9">2</text>
<text x="302.8" y="106.4">3</text>
<text x="315.5" y="103.9">1</text>
<text x="40.6" y="109">B1</text>
<text x="40.6" y="111.5">B2</text>
<text x="178.4" y="109">3</text>
<text x="178.4" y="111.5">4</text>
<text x="195.5" y="109">16</text>
<text x="195.5" y="111.5">17</text>
<text x="246.9" y="109">3</text>
<text x="246.9" y="111.5">4</text>
<text x="259" y="111.5">13</text>
<text x="259" y="109">14</text>
<text x="302.8" y="109">4</text>
<text x="302.8" y="111.5">5</text>
<text x="40.6" y="114">B3</text>
<text x="40.6" y="116.6">B4</text>
<text x="40.6" y="119.1">B5</text>
<text x="178.4" y="114">5</text>
<text x="178.4" y="116.6">6</text>
<text x="178.4" y="119.1">7</text>
<text x="195.5" y="114">18</text>
<text x="195.5" y="116.6">19</text>
<text x="195.5" y="119.1">20</text>
<text x="246.9" y="114">5</text>
<text x="246.9" y="116.6">6</text>
<text x="246.9" y="119.1">7</text>
<text x="259" y="119.1">10</text>
<text x="259" y="116.6">11</text>
<text x="259" y="114">12</text>
<text x="40.6" y="121.7">B6</text>
<text x="40.6" y="124.2">B7</text>
<text x="119.9" y="121.7">1</text>
<text x="119.9" y="124.2">2</text>
<text x="178.4" y="121.7">8</text>
<text x="178.4" y="124.2">9</text>
<text x="195.5" y="121.7">21</text>
<text x="195.5" y="124.2">22</text>
<text x="246.9" y="121.7">8</text>
<text x="259.6" y="121.7">9</text>
<text x="40" y="131.8">B10</text>
<text x="40.6" y="126.7">B8</text>
<text x="40.6" y="129.3">B9</text>
<text x="119.9" y="126.7">3</text>
<text x="177.8" y="126.7">10</text>
<text x="177.8" y="129.3">11</text>
<text x="177.8" y="131.8">13</text>
<text x="195.5" y="126.7">23</text>
<text x="40" y="134.4">B11</text>
<text x="40" y="136.9">B12</text>
<text x="177.8" y="136.9">24</text>
<text x="40" y="139.4">B13</text>
<text x="40" y="142">B14</text>
<text x="177.8" y="139.4">12</text>
<text x="40" y="144.5">B15</text>
<text x="40" y="147.1">B16</text>
<text x="40" y="149.6">B17</text>
<text x="40" y="152.1">B18</text>
<text x="40" y="154.7">B19</text>
<text x="40" y="157.2">B20</text>
<text x="40" y="159.8">B21</text>
<text x="40" y="162.3">B22</text>
<text x="40" y="164.8">B23</text>
<text x="40" y="167.4">B24</text>
<text x="40" y="169.9">B25</text>
<text x="40" y="172.5">B26</text>
<text x="40" y="175">B27</text>
<text x="40" y="177.5">B28</text>
<text x="43.7" y="176.2">TC</text>
<text x="40" y="180.1">B29</text>
<text x="40" y="182.6">B30</text>
<text x="40" y="185.2">B31</text>
<text x="178.4" y="180.1">1</text>
<text x="178.4" y="182.6">2</text>
<text x="178.4" y="185.2">3</text>
<text x="195.5" y="180.1">14</text>
<text x="195.5" y="182.6">15</text>
<text x="195.5" y="185.2">16</text>
<text x="178.4" y="187.7">4</text>
<text x="178.4" y="190.2">5</text>
<text x="195.5" y="187.7">17</text>
<text x="195.5" y="190.2">18</text>
<text x="178.4" y="192.8">6</text>
<text x="178.4" y="195.3">7</text>
<text x="178.4" y="197.9">8</text>
<text x="195.5" y="192.8">19</text>
<text x="195.5" y="195.3">20</text>
<text x="195.5" y="197.9">21</text>
<text x="177.8" y="202.9">10</text>
<text x="178.4" y="200.4">9</text>
<text x="195.5" y="200.4">22</text>
<text x="195.5" y="202.9">23</text>
<text x="177.8" y="205.5">11</text>
<text x="177.8" y="208">13</text>
<text x="177.8" y="215.6">12</text>
<text x="177.8" y="213.1">24</text>
</g>
</svg>
